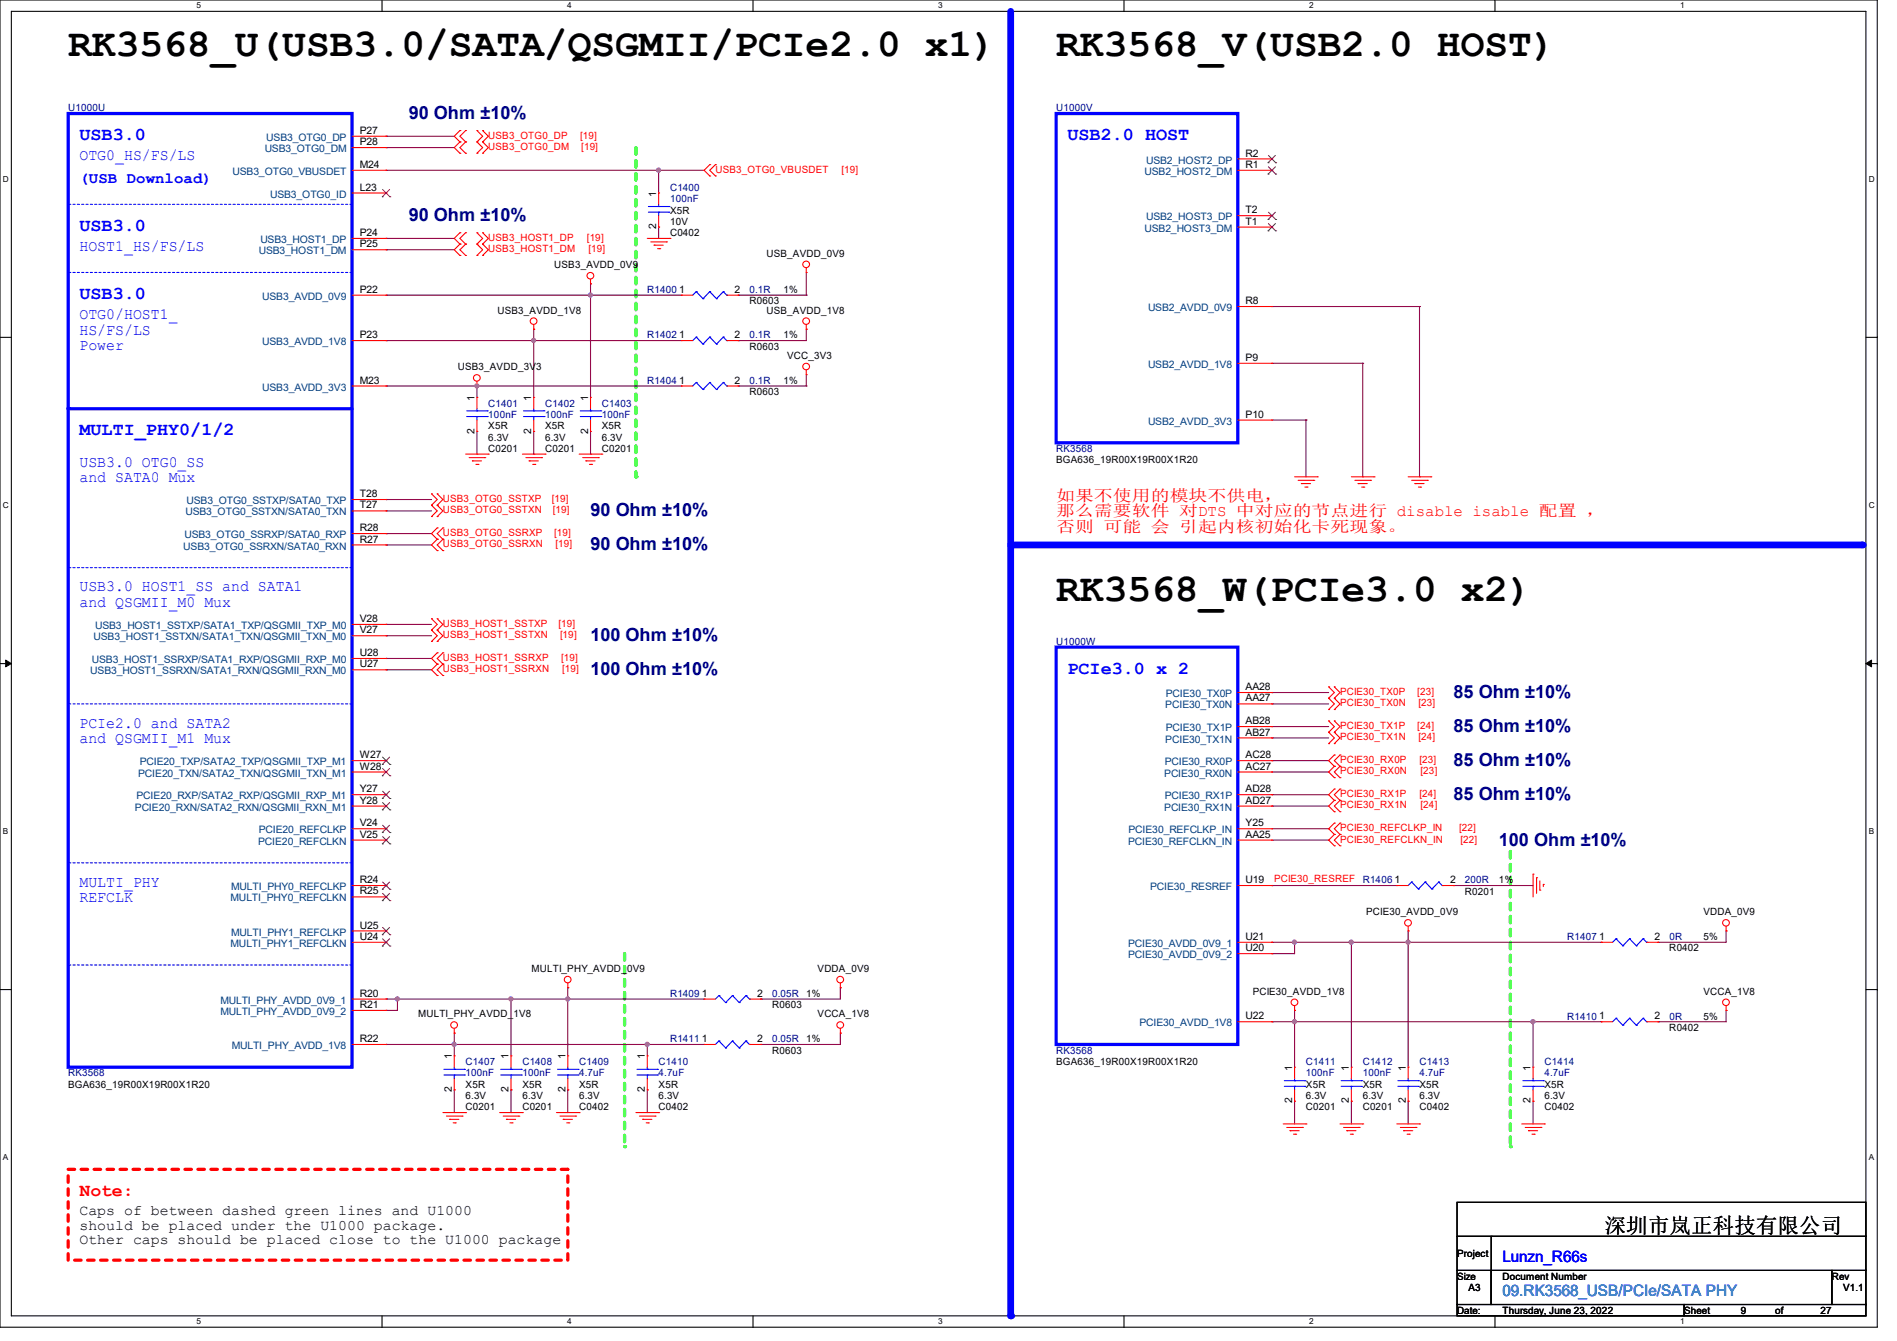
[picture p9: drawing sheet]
<svg xmlns="http://www.w3.org/2000/svg" width="297mm" height="210mm" viewBox="0 0 297 210" stroke-linecap="round" stroke-linejoin="round" font-family="sans-serif">
<path d="M0 0h293.9v207.9h-293.9zM1.8 1.8h290.3v204.3h-290.3z" fill="none" stroke="#000" stroke-width=".17"/>
<g fill="#fff">
<path d="M30.8 .2h.7v1.4h-.7z"/>
<path d="M30.8 206.2h.7v1.4h-.7z"/>
</g>
<path d="M59.8 0v1.8M59.8 206.1v1.8" fill="none" stroke="#000" stroke-width=".17"/>
<g fill="#fff">
<path d="M88.8 .2h.7v1.4h-.7z"/>
<path d="M88.8 206.2h.7v1.4h-.7z"/>
</g>
<path d="M117.9 0v1.8M117.9 206.1v1.8" fill="none" stroke="#000" stroke-width=".17"/>
<g fill="#fff">
<path d="M146.9 .2h.7v1.4h-.7z"/>
<path d="M146.9 206.2h.7v1.4h-.7z"/>
</g>
<path d="M176 0v1.8M176 206.1v1.8" fill="none" stroke="#000" stroke-width=".17"/>
<g fill="#fff">
<path d="M205 .2h.7v1.4h-.7z"/>
<path d="M205 206.2h.7v1.4h-.7z"/>
</g>
<path d="M234.1 0v1.8M234.1 206.1v1.8" fill="none" stroke="#000" stroke-width=".17"/>
<g fill="#fff">
<path d="M263.1 .2h.6v1.4h-.6z"/>
<path d="M263.1 206.2h.6v1.4h-.6z"/>
<path d="M.5 27.3h.9v1.4h-.9z"/>
<path d="M292.6 27.3h.9v1.4h-.9z"/>
<path d="M.5 78.4h.9v1.4h-.9z"/>
<path d="M292.6 78.4h.9v1.4h-.9z"/>
</g>
<path d="M0 52.8h1.8M292.1 52.8h1.8" fill="none" stroke="#000" stroke-width=".17"/>
<g fill="#fff">
<path d="M.5 129.5h.8v1.4h-.8z"/>
<path d="M292.6 129.5h.8v1.4h-.8z"/>
</g>
<path d="M0 103.9h1.8M292.1 103.9h1.8" fill="none" stroke="#000" stroke-width=".17"/>
<path d="M.9 103.4l.9 .5-.9 .5zM292.1 103.9l.9-.5v1z" fill="#000" stroke="#000" stroke-width=".16"/>
<g fill="#fff">
<path d="M.5 180.5h.8v1.4h-.8z"/>
<path d="M292.6 180.5h.8v1.4h-.8z"/>
</g>
<path d="M0 155h1.8M292.1 155h1.8" fill="none" stroke="#000" stroke-width=".17"/>
<path d="M158.2 85.3h133.4" fill="none" stroke="#00f" stroke-width="1.1"/>
<circle cx="291.6" cy="85.3" r=".53" fill="#00f"/>
<path d="M158.2 1.8v204.3" fill="none" stroke="#00f" stroke-width="1.1"/>
<circle cx="158.2" cy="206.1" r=".53" fill="#00f"/>
<path d="M99.6 23.1v51.6" fill="none" stroke="#0f0" stroke-width=".51" stroke-dasharray="1 1"/>
<circle cx="99.6" cy="74.7" r=".25" fill="#0f0" stroke-dasharray="1 1"/>
<path d="M97.8 149.4v30.2" fill="none" stroke="#0f0" stroke-width=".51" stroke-dasharray="1 1"/>
<circle cx="97.8" cy="179.6" r=".25" fill="#0f0" stroke-dasharray="1 1"/>
<path d="M236.5 133.3v46.3" fill="none" stroke="#0f0" stroke-width=".51" stroke-dasharray="1 1"/>
<circle cx="236.5" cy="179.6" r=".25" fill="#0f0" stroke-dasharray="1 1"/>
<path d="M10.7 183.1h78.2v14.3h-78.2z" fill="none" stroke="#f00" stroke-width=".51" stroke-dasharray="1 1"/>
<g fill="none" stroke="#800040" stroke-width=".17">
<path d="M60.5 21.3h.1M60.5 23.1h.1M60.5 26.7h.1M60.5 39.1h.1M60.5 37.3h.1M60.5 21.3h10.6M60.5 23.1h10.6M60.5 26.7h49.7M60.5 39.1h10.6M60.5 37.3h10.6M103.1 26.7h.1M103.1 35.6h.1"/>
<path d="M103.1 26.7v3.5M103.1 35.6v1.7M60.5 53.3h.1M60.5 46.2h.1M60.5 46.2h46.2M60.5 53.3h46.2M83.6 53.3h.1M83.6 51.6h.1M83.6 51.6v10.6M92.5 46.2h.1M92.5 44.4h.1M92.5 44.4v17.8"/>
<path d="M115.6 46.2h.1M115.6 53.3h.1M115.6 46.2h10.6M126.2 46.2h.1M126.2 51.6h.1M126.2 42.7v3.5M126.2 51.6v1.7h-10.6M126.2 58.7v1.8M199.1 56.9h14.3M199.1 48h23.1M213.4 56.9h.1M213.4 56.9v17.8"/>
<path d="M222.2 48h.1M222.2 48v26.7M60.5 60.5h.1M60.5 78.2h.1M60.5 60.5h46.2M60.5 78.2h7.1M74.7 60.5h.1M74.7 71.1h.1M74.7 60.5v1.7M74.7 67.6v3.5M83.6 71.1h.1M83.6 67.6v3.5"/>
<path d="M92.5 71.1h.1M92.5 67.6v3.5M115.6 60.5h.1M115.6 60.5h10.6M126.2 60.5h.1M199.1 65.8h5.4M204.5 65.8h.1M204.5 65.8v8.9M213.4 74.7h.1M222.2 74.7h.1M60.5 97.8h.1M60.5 99.6h.1"/>
<path d="M60.5 80h.1M60.5 83.6h.1M60.5 85.3h.1M60.5 97.8h7.1M60.5 99.6h7.1M60.5 80h7.1M60.5 83.6h7.1M60.5 85.3h7.1M60.5 103.1h.1M60.5 104.9h.1M60.5 103.1h7.1M60.5 104.9h7.1"/>
<path d="M199.1 108.5h.1M199.1 110.2h.1M199.1 113.8h.1M199.1 115.6h.1M199.1 119.1h.1M199.1 108.5h8.9M199.1 110.2h8.9M199.1 113.8h8.9M199.1 115.6h8.9M199.1 119.1h8.9M199.1 120.9h.1M199.1 124.5h.1"/>
<path d="M199.1 126.2h.1M199.1 138.7h.1M199.1 120.9h8.9M199.1 124.5h8.9M199.1 126.2h8.9M199.1 138.7h19.6M199.1 131.6h8.9M199.1 129.8h8.9M208 131.6h.1M208 129.8h.1M227.6 138.7h.1M227.6 138.7h12.4"/>
<path d="M60.5 156.5h.1M60.5 158.2h.1M60.5 156.5h49.7M62.2 156.5h.1M62.2 156.5v1.7h-1.7M80 156.5h.1M80 156.5v8.9M88.9 156.5h.1M88.9 154.7h.1M88.9 154.7v10.7M119.1 156.5h.1M131.6 154.7h.1"/>
<path d="M131.6 154.7v1.8h-12.5M199.1 149.4h.1M199.1 147.6h.1M199.1 147.6h51.6M202.7 147.6h.1M202.7 158.2h.1M202.7 147.6v1.8h-3.6M202.7 158.2v8.9M211.6 147.6h.1M211.6 147.6v19.5M220.5 147.6h.1M220.5 145.8h.1"/>
<path d="M220.5 145.8v21.3M250.7 147.6h.1M259.6 147.6h.1M270.3 158.2h.1M270.3 145.8h.1M270.3 145.8v1.8h-10.7M270.3 158.2v1.8h-10.7M60.5 163.6h.1M60.5 163.6h49.7M71.1 161.8h.1M71.1 163.6h.1M71.1 170.7h.1"/>
<path d="M71.1 161.8v3.6M71.1 170.7v3.5M80 170.7h.1M80 170.7v3.5M88.9 170.7h.1M88.9 170.7v3.5M101.3 163.6h.1M101.3 170.7h.1M101.3 163.6v1.8M101.3 170.7v3.5M119.1 163.6h.1M131.6 161.8h.1"/>
<path d="M131.6 161.8v1.8h-12.5M199.1 160h.1M199.1 160h51.6M202.7 160h.1M202.7 172.5h.1M202.7 172.5v3.5M211.6 172.5h.1M211.6 172.5v3.5M220.5 172.5h.1M220.5 172.5v3.5M240 160h.1M240 172.5h.1"/>
<path d="M240 160v7.1M240 172.5v3.5M250.7 160h.1M259.6 160h.1"/>
</g>
<g fill="#f0f" stroke="#f0f" stroke-width=".17">
<circle cx="71.1" cy="163.6" r=".32"/>
<circle cx="101.3" cy="163.6" r=".32"/>
<circle cx="92.4" cy="46.2" r=".32"/>
<circle cx="83.5" cy="53.3" r=".32"/>
<circle cx="202.7" cy="160" r=".32"/>
<circle cx="240" cy="160" r=".32"/>
<circle cx="80" cy="156.4" r=".32"/>
<circle cx="88.9" cy="156.4" r=".32"/>
<circle cx="211.6" cy="147.6" r=".32"/>
<circle cx="202.7" cy="147.6" r=".32"/>
<circle cx="220.5" cy="147.6" r=".32"/>
<circle cx="103.1" cy="26.6" r=".32"/>
<circle cx="62.2" cy="156.4" r=".32"/>
<circle cx="74.7" cy="60.4" r=".32"/>
</g>
<g fill="none" stroke="#f00" stroke-width=".17">
<path d="M72 20.4h.1M72 22.2h.1M72 24h.1M72 36.4h.1M72 38.2h.1M72 20.4l-.9 .9 .9 .9M72 22.2l-.9 .9 .9 .9M72 36.4l-.9 .9 .9 .9M72 38.2l-.9 .9 .9 .9M72.9 22.2h.1M72.9 20.4h.1M72.9 24h.1"/>
<path d="M72.9 38.2h.1M72.9 36.4h.1M72.9 20.4l-.9 .9 .9 .9M72.9 22.2l-.9 .9 .9 .9M72.9 36.4l-.9 .9 .9 .9M72.9 38.2l-.9 .9 .9 .9M74.7 22.2h.1M74.7 20.4h.1M74.7 24h.1M74.7 38.2h.1M74.7 36.4h.1M74.7 20.4l.9 .9-.9 .9"/>
<path d="M74.7 22.2l.9 .9-.9 .9M74.7 36.4l.9 .9-.9 .9M74.7 38.2l.9 .9-.9 .9M75.6 22.2h.1M75.6 20.4h.1M75.6 24h.1M75.6 38.2h.1M75.6 36.4h.1M75.6 20.4l.9 .9-.9 .9M75.6 22.2l.9 .9-.9 .9M75.6 36.4l.9 .9-.9 .9M75.6 38.2l.9 .9-.9 .9"/>
<path d="M101.3 37.3h3.6M101.9 37.9h2.5M102.4 38.4h.1M102.4 38.4h1.4M103 38.9h.3M103.3 38.9h.1M104.4 37.9h.1M104.9 37.3h.1M111.1 25.8h.1M111.1 27.6h.1M111.1 25.8l-.9 .9 .9 .9M112 27.6h.1"/>
<path d="M112 25.8h.1M112 25.8l-.9 .9 .9 .9M72 40h.1M72.9 40h.1M74.7 40h.1M74.7 59.7v.8M75.6 40h.1M83.6 51.6h.1M83.6 50.8v.8M92.5 44.4h.1M92.5 43.7v.7M126.2 58.7h.1"/>
<path d="M126.2 42.7h.1M126.2 51.6h.1M126.2 42v.7M126.2 50.8v.8M126.2 58v.7M67.6 79.1h.1M67.6 77.3h.1M67.6 77.3l.9 .9-.9 .9M67.6 79.1l.9 .9-.9 .9M68.5 79.1h.1M68.5 77.3h.1M68.5 77.3l.8 .9-.8 .9"/>
<path d="M68.5 79.1l.8 .9-.8 .9M72.9 71.1h3.6M73.4 71.7h2.5M74 72.2h.1M74 72.2h1.4M74.5 72.7h.3M74.7 60.5h.1M74.8 72.7h.1M75.9 71.7h.1M76.5 71.1h.1M81.8 71.1h3.5M82.3 71.7h2.5"/>
<path d="M82.8 72.2h.1M82.8 72.2h1.5M83.4 72.7h.3M83.7 72.7h.1M84.8 71.7h.1M85.3 71.1h.1M90.7 71.1h3.5M91.2 71.7h2.5M91.7 72.2h.1M91.7 72.2h1.5M92.3 72.7h.3M92.5 62.2h.1"/>
<path d="M92.5 67.6h.1M92.5 62.2v1.8M92.5 65.8v1.8M92.6 72.7h.1M93.7 71.7h.1M94.2 71.1h.1M202.7 74.7h3.5M203.2 75.2h2.5M203.8 75.7h.1M203.8 75.7h1.4M204.3 76.3h.3M204.6 76.3h.1"/>
<path d="M205.7 75.2h.1M206.2 74.7h.1M211.6 74.7h3.5M212.1 75.2h2.5M212.6 75.7h.1M212.6 75.7h1.5M213.2 76.3h.3M213.5 76.3h.1M214.6 75.2h.1M215.1 74.7h.1M220.5 74.7h3.5M221 75.2h2.5"/>
<path d="M221.5 75.7h.1M221.5 75.7h1.5M222.1 76.3h.3M222.4 76.3h.1M223.5 75.2h.1M224 74.7h.1M67.6 80.9h.1M67.6 98.7h.1M67.6 96.9h.1M67.6 96.9l.9 .9-.9 .9M67.6 98.7l.9 .9-.9 .9M68.5 80.9h.1"/>
<path d="M68.5 82.7h.1M68.5 84.5h.1M68.5 86.2h.1M68.5 98.7h.1M68.5 96.9h.1M68.5 82.7l-.9 .9 .9 .9M68.5 84.5l-.9 .8 .9 .9M68.5 96.9l.8 .9-.8 .9M68.5 98.7l.8 .9-.8 .9M69.3 84.5h.1M69.3 82.7h.1M69.3 86.2h.1"/>
<path d="M69.3 82.7l-.8 .9 .8 .9M69.3 84.5l-.8 .8 .8 .9M67.6 100.5h.1M68.5 100.5h.1M68.5 102.2h.1M68.5 104h.1M68.5 105.8h.1M68.5 102.2l-.9 .9 .9 .9M68.5 104l-.9 .9 .9 .9M69.3 104h.1M69.3 102.2h.1M69.3 105.8h.1"/>
<path d="M69.3 102.2l-.8 .9 .8 .9M69.3 104l-.8 .9 .8 .9M208 109.3h.1M208 107.6h.1M208 111.1h.1M208 114.7h.1M208 112.9h.1M208 116.5h.1M208 107.6l.9 .9-.9 .8M208 109.3l.9 .9-.9 .9M208 112.9l.9 .9-.9 .9M208 114.7l.9 .9-.9 .9"/>
<path d="M208.9 109.3h.1M208.9 107.6h.1M208.9 111.1h.1M208.9 114.7h.1M208.9 112.9h.1M208.9 116.5h.1M208.9 118.2h.1M208.9 107.6l.9 .9-.9 .8M208.9 109.3l.9 .9-.9 .9M208.9 112.9l.9 .9-.9 .9M208.9 114.7l.9 .9-.9 .9M208.9 118.2l-.9 .9 .9 .9"/>
<path d="M209.8 118.2h.1M209.8 118.2l-.9 .9 .9 .9M208.9 120h.1M208.9 121.8h.1M208.9 123.6h.1M208.9 125.3h.1M208.9 127.1h.1M208.9 128.9h.1M208.9 130.7h.1M208.9 132.5h.1M208.9 120l-.9 .9 .9 .9M208.9 123.6l-.9 .9 .9 .8"/>
<path d="M208.9 125.3l-.9 .9 .9 .9M208.9 128.9l-.9 .9 .9 .9M208.9 130.7l-.9 .9 .9 .9M209.8 120h.1M209.8 121.8h.1M209.8 125.3h.1M209.8 123.6h.1M209.8 127.1h.1M209.8 130.7h.1M209.8 128.9h.1M209.8 132.5h.1M209.8 120l-.9 .9 .9 .9"/>
<path d="M209.8 123.6l-.9 .9 .9 .8M209.8 125.3l-.9 .9 .9 .9M209.8 128.9l-.9 .9 .9 .9M209.8 130.7l-.9 .9 .9 .9M240 136.9h.1M240 136.9v3.6M240.6 137.5h.1M240.6 137.5v2.4M241.1 139.4h.1M241.1 138v1.4M241.6 138.5h.1M241.6 138.5v.4"/>
<path d="M88.9 154.7h.1M88.9 154v.7M131.6 154.7h.1M131.6 154v.7M202.7 158.2h.1M202.7 157.5v.7M220.5 145.8h.1M220.5 145.1v.7M270.3 158.2h.1M270.3 145.8h.1M270.3 145.1v.7M270.3 157.5v.7"/>
<path d="M69.3 174.2h3.6M69.9 174.8h2.4M70.4 175.3h.1M70.4 175.3h1.4M71 175.9h.3M71.1 161.8h.1M71.1 161.1v.7M71.3 175.9h.1M72.3 174.8h.1M72.9 174.2h.1M78.2 174.2h3.6M78.8 174.8h2.4"/>
<path d="M79.3 175.3h.1M79.3 175.3h1.4M79.8 175.9h.4M80.2 175.9h.1M81.2 174.8h.1M81.8 174.2h.1M87.1 174.2h3.6M87.7 174.8h2.4M88.2 175.3h.1M88.2 175.3h1.4M88.7 175.9h.4M88.9 165.4h.1"/>
<path d="M88.9 170.7h.1M88.9 165.4v1.7M88.9 168.9v1.8M89.1 175.9h.1M90.1 174.8h.1M90.7 174.2h.1M99.6 174.2h3.5M100.1 174.8h2.5M100.6 175.3h.1M100.6 175.3h1.5M101.2 175.9h.3M101.5 175.9h.1"/>
<path d="M102.6 174.8h.1M103.1 174.2h.1M131.6 161.8h.1M131.6 161.1v.7M200.9 176h3.6M201.5 176.6h2.4M202 177.1h.1M202 177.1h1.4M202.5 177.6h.4M202.9 177.6h.1M203.9 176.6h.1M204.5 176h.1"/>
<path d="M209.8 176h3.6M210.4 176.6h2.4M210.9 177.1h.1M210.9 177.1h1.4M211.4 177.6h.4M211.8 177.6h.1M212.8 176.6h.1M213.4 176h.1M218.7 176h3.5M219.2 176.6h2.5M219.8 177.1h.1M219.8 177.1h1.4"/>
<path d="M220.3 177.6h.3M220.6 177.6h.1M221.7 176.6h.1M222.2 176h.1M238.3 176h3.5M238.8 176.6h2.5M239.3 177.1h.1M239.3 177.1h1.4M239.9 177.6h.3M240 167.1h.1M240 172.5h.1M240 167.1v1.8"/>
<path d="M240 170.7v1.8M240.2 177.6h.1M241.3 176.6h.1M241.8 176h.1M250.7 160h.1M250.7 160h1.8M257.8 160h1.8M259.6 160h.1"/>
<circle cx="74.7" cy="59.2" r=".52"/>
<circle cx="83.6" cy="50.3" r=".52"/>
<circle cx="92.4" cy="43.2" r=".52"/>
<circle cx="126.2" cy="50.3" r=".52"/>
<circle cx="126.2" cy="57.4" r=".52"/>
<circle cx="126.2" cy="41.4" r=".52"/>
<circle cx="88.9" cy="153.4" r=".52"/>
<circle cx="131.6" cy="153.4" r=".52"/>
<circle cx="202.7" cy="157" r=".52"/>
<circle cx="220.5" cy="144.5" r=".52"/>
<circle cx="270.2" cy="157" r=".52"/>
<circle cx="270.2" cy="144.5" r=".52"/>
<circle cx="71.1" cy="160.5" r=".52"/>
<circle cx="131.6" cy="160.5" r=".52"/>
</g>
<path d="M228.1 188.3h64v5.3h-64zM228.1 193.6h64v5.4h-64zM228.1 199h5.4v5.3h-5.4zM233.5 199h53.3v5.3h-53.3zM233.5 193.6h.1M233.5 193.6v5.4M286.8 199h5.3v5.3h-5.3zM228.1 204.3h35.6v1.8h-35.6zM263.7 204.3h28.4v1.8h-28.4z" fill="none" stroke="#000" stroke-width=".17"/>
<g fill="none" stroke="#00f" stroke-width=".17">
<path d="M90.8 65.2h3.3M90.8 64.3h3.3M92.5 64.3h.1M92.5 65.2h.1M92.5 64v.3M92.5 65.2v.6M94.1 65.2h.1M94.1 64.3h.1M253 159.5h.1M253 159.5l-.5 .5M253 159.5l1.1 1.1M255.1 159.5h.1"/>
<path d="M255.1 159.5l-1 1.1M255.1 159.5l1.1 1.1M257.3 159.5h.1M257.3 159.5l-1.1 1.1M257.3 159.5l.5 .5M87.3 168.4h3.2M87.3 167.5h3.2M88.9 167.5h.1M88.9 168.4h.1M88.9 167.1v.4M88.9 168.4v.5M90.5 168.4h.1"/>
<path d="M90.5 167.5h.1M238.4 170.1h3.2M238.4 169.2h3.2M240 169.2h.1M240 170.1h.1M240 168.9v.3M240 170.1v.6M241.6 170.1h.1M241.6 169.2h.1M254.1 160.6h.1M256.2 160.6h.1M257.8 160h.1"/>
</g>
<path d="M10.7 17.8h44.4v149.3h-44.4zM10.7 64h44.4" fill="none" stroke="#00f" stroke-width=".51"/>
<path d="M10.7 42.7h.1M55.1 42.7h-44.4" fill="none" stroke="#00f" stroke-width=".17" stroke-dasharray=".3 .3"/>
<circle cx="10.7" cy="64" r=".25" fill="#00f"/>
<path d="M10.7 32h.1M55.1 32h-44.4M10.7 88.9h.1M55.1 88.9h-44.4M10.7 110.2h.1M55.1 110.2h-44.4M10.7 135.1h.1M55.1 135.1h-44.4M10.7 151.1h.1M55.1 151.1h-44.4" fill="none" stroke="#00f" stroke-width=".17" stroke-dasharray=".3 .3"/>
<g fill="none" stroke="#f00" stroke-width=".17">
<path d="M55.1 21.3h5.4M55.1 23.1h5.4M55.1 26.7h5.4M55.1 30.2h5.4M55.1 37.3h5.4M55.1 39.1h5.4M60.5 21.3h.1M60.5 23.1h.1M60.5 26.7h.1M60.5 30.2h.1M60.5 37.3h.1M60.5 39.1h.1"/>
<path d="M103.1 30.2h.1M103.1 35.6h.1M103.1 30.2v1.8M103.1 33.8v1.8M193.8 26.7h5.3M193.8 24.9h5.3M193.8 33.8h5.3M193.8 35.6h5.3M199.1 24.9h.1M199.1 26.7h.1M199.1 33.8h.1M199.1 35.6h.1"/>
<path d="M55.1 46.2h5.4M55.1 53.3h5.4M60.5 46.2h.1M60.5 53.3h.1M106.7 53.3h.1M106.7 46.2h.1M106.7 46.2h1.8M106.7 53.3h1.8M113.8 46.2h1.8M113.8 53.3h1.8M115.6 53.3h.1M115.6 46.2h.1"/>
<path d="M193.8 48h5.3M193.8 56.9h5.3M199.1 48h.1M199.1 56.9h.1M55.1 60.5h5.4M55.1 78.2h5.4M60.5 60.5h.1M60.5 78.2h.1M74.7 62.2h.1M74.7 67.6h.1M74.7 62.2v1.8M74.7 65.8v1.8"/>
<path d="M83.6 62.2h.1M83.6 67.6h.1M83.6 62.2v1.8M83.6 65.8v1.8M106.7 60.5h.1M106.7 60.5h1.8M113.8 60.5h1.8M115.6 60.5h.1M193.8 65.8h5.3M199.1 65.8h.1M55.1 80h5.4M55.1 83.6h5.4"/>
<path d="M55.1 85.3h5.4M55.1 97.8h5.4M55.1 99.6h5.4M60.5 80h.1M60.5 83.6h.1M60.5 85.3h.1M60.5 97.8h.1M60.5 99.6h.1M55.1 103.1h5.4M55.1 104.9h5.4M55.1 119.1h5.4M60.5 103.1h.1"/>
<path d="M60.5 104.9h.1M60.5 119.1h.1M193.8 119.1h5.3M193.8 108.5h5.3M193.8 110.2h5.3M193.8 113.8h5.3M193.8 115.6h5.3M199.1 108.5h.1M199.1 110.2h.1M199.1 113.8h.1M199.1 115.6h.1M199.1 119.1h.1"/>
<path d="M55.1 138.7h5.4M55.1 120.9h5.4M55.1 124.5h5.4M55.1 126.2h5.4M55.1 129.8h5.4M55.1 131.6h5.4M60.5 138.7h.1M60.5 120.9h.1M60.5 124.5h.1M60.5 126.2h.1M60.5 129.8h.1M60.5 131.6h.1"/>
<path d="M193.8 138.7h5.3M193.8 120.9h5.3M193.8 124.5h5.3M193.8 126.2h5.3M193.8 129.8h5.3M193.8 131.6h5.3M199.1 120.9h.1M199.1 124.5h.1M199.1 126.2h.1M199.1 129.8h.1M199.1 131.6h.1M199.1 138.7h.1"/>
<path d="M218.7 138.7h.1M218.7 138.7h1.8M225.8 138.7h1.8M227.6 138.7h.1M55.1 140.5h5.4M55.1 145.8h5.4M55.1 147.6h5.4M55.1 158.2h5.4M55.1 156.5h5.4M60.5 140.5h.1M60.5 145.8h.1M60.5 147.6h.1"/>
<path d="M60.5 158.2h.1M60.5 156.5h.1M110.2 156.5h.1M110.2 156.5h1.8M117.3 156.5h1.8M119.1 156.5h.1M193.8 147.6h5.3M193.8 149.4h5.3M199.1 147.6h.1M199.1 149.4h.1M250.7 147.6h.1M250.7 147.6h1.8"/>
<path d="M257.8 147.6h1.8M259.6 147.6h.1M55.1 163.6h5.4M60.5 163.6h.1M71.1 165.4h.1M71.1 170.7h.1M71.1 165.4v1.7M71.1 168.9v1.8M80 165.4h.1M80 170.7h.1M80 165.4v1.7M80 168.9v1.8"/>
<path d="M101.3 165.4h.1M101.3 170.7h.1M101.3 165.4v1.7M101.3 168.9v1.8M110.2 163.6h.1M110.2 163.6h1.8M117.3 163.6h1.8M119.1 163.6h.1M193.8 160h5.3M199.1 160h.1M202.7 167.1h.1M202.7 172.5h.1"/>
<path d="M202.7 167.1v1.8M202.7 170.7v1.8M211.6 167.1h.1M211.6 172.5h.1M211.6 167.1v1.8M211.6 170.7v1.8M220.5 167.1h.1M220.5 172.5h.1M220.5 167.1v1.8M220.5 170.7v1.8"/>
</g>
<g fill="none" stroke="#804000" stroke-width=".16">
<path d="M59.9 30.8h.1M59.9 29.7l1.1 1.1M61 29.7l-1.1 1.1M61 30.8h.1M198.5 25.5h.1M198.5 27.3h.1M198.5 34.4h.1M198.5 36.2h.1M198.6 24.3l1.1 1.2M198.6 26.1l1.1 1.2M198.6 33.2l1.1 1.2M198.6 35l1.1 1.2"/>
<path d="M199.7 24.3l-1.2 1.2M199.7 26.1l-1.2 1.2M199.7 33.2l-1.2 1.2M199.7 35l-1.2 1.2M199.7 25.5h.1M199.7 27.3h.1M199.7 34.4h.1M199.7 36.2h.1M59.9 119.7h.1M59.9 118.6l1.1 1.1M61 118.6l-1.1 1.1M61 119.7h.1"/>
<path d="M59.9 139.3h.1M59.9 121.5h.1M59.9 125.1h.1M59.9 126.8h.1M59.9 130.4h.1M59.9 132.2h.1M59.9 138.1l1.1 1.2M59.9 139.9l1.1 1.2M59.9 120.4l1.1 1.1M59.9 123.9l1.1 1.2M59.9 125.7l1.1 1.1M59.9 129.2l1.1 1.2"/>
<path d="M59.9 131l1.1 1.2M61 138.1l-1.1 1.2M61 139.9l-1.1 1.2M61 120.4l-1.1 1.1M61 123.9l-1.1 1.2M61 125.7l-1.1 1.1M61 129.2l-1.1 1.2M61 131l-1.1 1.2M61 139.3h.1M61 121.5h.1M61 125.1h.1M61 126.8h.1"/>
<path d="M61 130.4h.1M61 132.2h.1M59.9 141.1h.1M59.9 146.4h.1M59.9 148.2h.1M59.9 145.2l1.1 1.2M59.9 147l1.1 1.2M61 145.2l-1.1 1.2M61 147l-1.1 1.2M61 141.1h.1M61 146.4h.1M61 148.2h.1"/>
</g>
<path d="M165.4 17.8h28.4v51.5h-28.4zM165.4 101.3h28.4v62.3h-28.4z" fill="none" stroke="#00f" stroke-width=".51"/>
<g fill="none" stroke="#00f" stroke-width=".17">
<path d="M101.5 33.2h3.2M101.5 32.3h3.2M103.1 32.3h.1M103.1 33.2h.1M103.1 32v.3M103.1 33.2v.6M104.7 33.2h.1M104.7 32.3h.1M109 52.8h.1M109 45.7h.1M109 59.9h.1M109 52.8l-.5 .5"/>
<path d="M109 52.8l1.1 1.1M109 45.7l-.5 .5M109 45.7l1.1 1.1M109 59.9l-.5 .6M109 59.9l1.1 1.1M110.1 53.9h.1M110.1 46.8h.1M111.1 52.8h.1M111.1 45.7h.1M111.1 59.9h.1M111.1 52.8l-1 1.1M111.1 52.8l1.1 1.1"/>
<path d="M111.1 45.7l-1 1.1M111.1 45.7l1.1 1.1M111.1 59.9l-1 1.1M111.1 59.9l1.1 1.1M112.2 53.9h.1M112.2 46.8h.1M113.2 52.8h.1M113.2 45.7h.1M113.2 59.9h.1M113.2 52.8l-1 1.1M113.2 52.8l.6 .5M113.2 45.7l-1 1.1"/>
<path d="M113.2 45.7l.6 .5M113.2 59.9l-1 1.1M113.2 59.9l.6 .6M113.8 53.3h.1M113.8 46.2h.1M73.1 65.2h3.2M73.1 64.3h3.2M74.7 64.3h.1M74.7 65.2h.1M74.7 64v.3M74.7 65.2v.6M76.3 65.2h.1"/>
<path d="M76.3 64.3h.1M82 65.2h3.2M82 64.3h3.2M83.6 64.3h.1M83.6 65.2h.1M83.6 64v.3M83.6 65.2v.6M85.2 65.2h.1M85.2 64.3h.1M110.1 61h.1M112.2 61h.1M113.8 60.5h.1"/>
<path d="M221 138.1h.1M221 138.1l-.5 .6M221 138.1l1.1 1.1M222.1 139.2h.1M223.1 138.1h.1M223.1 138.1l-1 1.1M223.1 138.1l1.1 1.1M224.2 139.2h.1M225.3 138.1h.1M225.3 138.1l-1.1 1.1M225.3 138.1l.5 .6M225.8 138.7h.1"/>
<path d="M112.6 155.9h.1M112.6 155.9l-.6 .6M112.6 155.9l1 1.1M113.6 157h.1M114.7 155.9h.1M114.7 155.9l-1.1 1.1M114.7 155.9l1 1.1M115.7 157h.1M116.8 155.9h.1M116.8 155.9l-1.1 1.1M116.8 155.9l.5 .6M117.3 156.5h.1"/>
<path d="M253 147h.1M253 147l-.5 .6M253 147l1.1 1.1M254.1 148.1h.1M255.1 147h.1M255.1 147l-1 1.1M255.1 147l1.1 1.1M256.2 148.1h.1M257.3 147h.1M257.3 147l-1.1 1.1M257.3 147l.5 .6M257.8 147.6h.1"/>
<path d="M69.5 168.4h3.2M69.5 167.5h3.2M71.1 167.5h.1M71.1 168.4h.1M71.1 167.1v.4M71.1 168.4v.5M72.7 168.4h.1M72.7 167.5h.1M78.4 168.4h3.2M78.4 167.5h3.2M80 167.5h.1M80 168.4h.1"/>
<path d="M80 167.1v.4M80 168.4v.5M81.6 168.4h.1M81.6 167.5h.1M99.7 168.4h3.3M99.7 167.5h3.3M101.3 167.5h.1M101.3 168.4h.1M101.3 167.1v.4M101.3 168.4v.5M103 168.4h.1M103 167.5h.1"/>
<path d="M112.6 163h.1M112.6 163l-.6 .6M112.6 163l1 1.1M113.6 164.1h.1M114.7 163h.1M114.7 163l-1.1 1.1M114.7 163l1 1.1M115.7 164.1h.1M116.8 163h.1M116.8 163l-1.1 1.1M116.8 163l.5 .6M117.3 163.6h.1"/>
<path d="M201.1 170.1h3.2M201.1 169.2h3.2M202.7 169.2h.1M202.7 170.1h.1M202.7 168.9v.3M202.7 170.1v.6M204.3 170.1h.1M204.3 169.2h.1M210 170.1h3.2M210 169.2h3.2M211.6 169.2h.1M211.6 170.1h.1"/>
<path d="M211.6 168.9v.3M211.6 170.1v.6M213.2 170.1h.1M213.2 169.2h.1M218.9 170.1h3.2M218.9 169.2h3.2M220.5 169.2h.1M220.5 170.1h.1M220.5 168.9v.3M220.5 170.1v.6M222.1 170.1h.1M222.1 169.2h.1"/>
</g>
<g fill="#f0f" stroke="#f0f" stroke-width=".17">
<circle cx="71.1" cy="163.6" r=".32"/>
<circle cx="101.3" cy="163.6" r=".32"/>
<circle cx="92.4" cy="46.2" r=".32"/>
<circle cx="83.5" cy="53.3" r=".32"/>
<circle cx="202.7" cy="160" r=".32"/>
<circle cx="240" cy="160" r=".32"/>
<circle cx="80" cy="156.4" r=".32"/>
<circle cx="88.9" cy="156.4" r=".32"/>
<circle cx="211.6" cy="147.6" r=".32"/>
<circle cx="202.7" cy="147.6" r=".32"/>
<circle cx="220.5" cy="147.6" r=".32"/>
<circle cx="103.1" cy="26.6" r=".32"/>
<circle cx="62.2" cy="156.4" r=".32"/>
<circle cx="74.7" cy="60.4" r=".32"/>
</g>
<g font-size="6.2">
<text x="10.7" y="8.8">RK3568_U(USB3.0/SATA/QSGMII/PCIe2.0 x1)</text>
<text x="165.4" y="8.8">RK3568_V(USB2.0 HOST)</text>
<text x="165.4" y="94.1">RK3568_W(PCIe3.0 x2)</text>
</g>
<text font-size="3.3" x="251.2" y="193.1">深圳市岚正科技有限公司</text>
<g font-size="2.8" fill="#00f">
<text x="12.4" y="21.9">USB3.0</text>
<text x="167.1" y="21.9">USB2.0 HOST</text>
<text x="12.4" y="36.2">USB3.0</text>
<text x="12.4" y="46.8">USB3.0</text>
<text x="12.4" y="68.2">MULTI_PHY0/1/2</text>
<text x="167.1" y="105.5">PCIe3.0 x 2</text>
</g>
<g font-size="2.8" fill="#000080">
<text x="64" y="18.6">90 Ohm ±10%</text>
<text x="64" y="34.6">90 Ohm ±10%</text>
<text x="92.5" y="80.9">90 Ohm ±10%</text>
<text x="92.5" y="86.2">90 Ohm ±10%</text>
<text x="92.5" y="100.4">100 Ohm ±10%</text>
<text x="92.5" y="105.7">100 Ohm ±10%</text>
<text x="227.6" y="109.3">85 Ohm ±10%</text>
<text x="227.6" y="120">85 Ohm ±10%</text>
<text x="227.6" y="114.6">85 Ohm ±10%</text>
<text x="227.6" y="125.3">85 Ohm ±10%</text>
<text x="234.7" y="132.4">100 Ohm ±10%</text>
</g>
<text font-size="2.8" fill="#f00" x="12.4" y="187.3">Note:</text>
<g font-size="2.5" fill="#00f">
<text x="12.4" y="25.1">OTG0_HS/FS/LS</text>
<text x="12.4" y="28.7">(USB Download)</text>
<text x="12.4" y="39.3">HOST1_HS/FS/LS</text>
<text x="12.4" y="50">OTG0/HOST1_</text>
<text x="12.4" y="52.4">HS/FS/LS</text>
<text x="12.4" y="54.9">Power</text>
<text x="12.4" y="73.1">USB3.0 OTG0_SS</text>
<text x="12.4" y="75.5">and SATA0 Mux</text>
<text x="12.4" y="92.6">USB3.0 HOST1_SS and SATA1</text>
<text x="12.4" y="95.1">and QSGMII_M0 Mux</text>
<text x="12.4" y="114">PCIe2.0 and SATA2</text>
<text x="12.4" y="116.4">and QSGMII_M1 Mux</text>
<text x="12.4" y="138.9">MULTI_PHY</text>
<text x="12.4" y="141.3">REFCLK</text>
<text x="235.2" y="197.7">Lunzn_R66s</text>
</g>
<g font-size="2.5" fill="#f00">
<text x="165.4" y="78.4">如果不使用的模块不供电，</text>
<text x="165.4" y="80.9">那么需要软件 对DTS 中对应的节点进行 disable isable 配置 ，</text>
<text x="165.4" y="83.3">否则 可能 会 引起内核初始化卡死现象。</text>
</g>
<text font-size="2.5" fill="#0080ff" x="235.2" y="203">09.RK3568_USB/PCIe/SATA PHY</text>
<g font-size="2.3">
<text x="12.4" y="190.3">Caps of between dashed green lines and U1000</text>
<text x="12.4" y="192.6">should be placed under the U1000 package.</text>
<text x="12.4" y="194.9">Other caps should be placed close to the U1000 package</text>
</g>
<g font-size="1.6" fill="#000080">
<text x="10.7" y="17.4">U1000U</text>
<text x="165.4" y="17.4">U1000V</text>
<text x="104.9" y="29.9">C1400</text>
<text x="104.9" y="31.7">100nF</text>
<text x="101.3" y="45.9">R1400</text>
<text x="117.4" y="45.9">0.1R</text>
<text x="101.3" y="53">R1402</text>
<text x="117.4" y="53">0.1R</text>
<text x="76.5" y="63.7">C1401</text>
<text x="76.5" y="65.4">100nF</text>
<text x="85.3" y="63.7">C1402</text>
<text x="85.3" y="65.4">100nF</text>
<text x="94.2" y="63.7">C1403</text>
<text x="94.2" y="65.4">100nF</text>
<text x="101.3" y="60.1">R1404</text>
<text x="117.4" y="60.1">0.1R</text>
<text x="165.4" y="70.8">RK3568</text>
<text x="165.4" y="101">U1000W</text>
<text x="213.4" y="138.3">R1406</text>
<text x="229.4" y="138.3">200R</text>
<text x="245.4" y="147.2">R1407</text>
<text x="261.4" y="147.2">0R</text>
<text x="104.9" y="156.1">R1409</text>
<text x="120.9" y="156.1">0.05R</text>
<text x="245.4" y="159.7">R1410</text>
<text x="261.4" y="159.7">0R</text>
<text x="72.9" y="166.8">C1407</text>
<text x="81.8" y="166.8">C1408</text>
<text x="90.7" y="166.8">C1409</text>
<text x="103.1" y="166.8">C1410</text>
<text x="104.9" y="163.2">R1411</text>
<text x="120.9" y="163.2">0.05R</text>
<text x="165.4" y="165">RK3568</text>
<text x="204.5" y="166.8">C1411</text>
<text x="213.4" y="166.8">C1412</text>
<text x="222.2" y="166.8">C1413</text>
<text x="241.8" y="166.8">C1414</text>
<text x="10.7" y="168.6">RK3568</text>
<text x="72.9" y="168.6">100nF</text>
<text x="81.8" y="168.6">100nF</text>
<text x="90.7" y="168.6">4.7uF</text>
<text x="103.1" y="168.6">4.7uF</text>
<text x="204.5" y="168.6">100nF</text>
<text x="213.4" y="168.6">100nF</text>
<text x="222.2" y="168.6">4.7uF</text>
<text x="241.8" y="168.6">4.7uF</text>
</g>
<g font-size="1.6" fill="#004080">
<text x="41.4" y="23.8">USB3_OTG0_DM</text>
<text x="41.7" y="22.1">USB3_OTG0_DP</text>
<text x="36.4" y="27.4">USB3_OTG0_VBUSDET</text>
<text x="179.2" y="27.4">USB2_HOST2_DM</text>
<text x="179.4" y="25.6">USB2_HOST2_DP</text>
<text x="42.3" y="30.9">USB3_OTG0_ID</text>
<text x="179.4" y="34.5">USB2_HOST3_DP</text>
<text x="40.5" y="39.8">USB3_HOST1_DM</text>
<text x="40.8" y="38.1">USB3_HOST1_DP</text>
<text x="179.2" y="36.3">USB2_HOST3_DM</text>
<text x="41.1" y="46.9">USB3_AVDD_0V9</text>
<text x="179.7" y="48.7">USB2_AVDD_0V9</text>
<text x="41.1" y="54.1">USB3_AVDD_1V8</text>
<text x="179.7" y="57.6">USB2_AVDD_1V8</text>
<text x="41.1" y="61.2">USB3_AVDD_3V3</text>
<text x="179.7" y="66.5">USB2_AVDD_3V3</text>
<text x="29" y="80.7">USB3_OTG0_SSTXN/SATA0_TXN</text>
<text x="29.2" y="79">USB3_OTG0_SSTXP/SATA0_TXP</text>
<text x="28.7" y="86.1">USB3_OTG0_SSRXN/SATA0_RXN</text>
<text x="28.9" y="84.3">USB3_OTG0_SSRXP/SATA0_RXP</text>
<text x="14.6" y="100.3">USB3_HOST1_SSTXN/SATA1_TXN/QSGMII_TXN_M0</text>
<text x="14.9" y="98.5">USB3_HOST1_SSTXP/SATA1_TXP/QSGMII_TXP_M0</text>
<text x="14.1" y="105.6">USB3_HOST1_SSRXN/SATA1_RXN/QSGMII_RXN_M0</text>
<text x="14.4" y="103.8">USB3_HOST1_SSRXP/SATA1_RXP/QSGMII_RXP_M0</text>
<text x="182.5" y="111">PCIE30_TX0N</text>
<text x="182.5" y="109.2">PCIE30_TX0P</text>
<text x="21.9" y="119.8">PCIE20_TXP/SATA2_TXP/QSGMII_TXP_M1</text>
<text x="182.4" y="119.8">PCIE30_RX0P</text>
<text x="182.5" y="116.3">PCIE30_TX1N</text>
<text x="182.5" y="114.5">PCIE30_TX1P</text>
<text x="21.4" y="125.2">PCIE20_RXP/SATA2_RXP/QSGMII_RXP_M1</text>
<text x="21.6" y="121.6">PCIE20_TXN/SATA2_TXN/QSGMII_TXN_M1</text>
<text x="182.3" y="121.6">PCIE30_RX0N</text>
<text x="182.4" y="125.2">PCIE30_RX1P</text>
<text x="21.1" y="127">PCIE20_RXN/SATA2_RXN/QSGMII_RXN_M1</text>
<text x="40.5" y="130.5">PCIE20_REFCLKP</text>
<text x="176.7" y="130.5">PCIE30_REFCLKP_IN</text>
<text x="182.3" y="127">PCIE30_RX1N</text>
<text x="40.4" y="132.3">PCIE20_REFCLKN</text>
<text x="176.6" y="132.3">PCIE30_REFCLKN_IN</text>
<text x="36.1" y="141.2">MULTI_PHY0_REFCLKN</text>
<text x="36.2" y="139.4">MULTI_PHY0_REFCLKP</text>
<text x="180.1" y="139.4">PCIE30_RESREF</text>
<text x="36.1" y="148.3">MULTI_PHY1_REFCLKN</text>
<text x="36.2" y="146.5">MULTI_PHY1_REFCLKP</text>
<text x="176.6" y="148.3">PCIE30_AVDD_0V9_1</text>
<text x="176.6" y="150.1">PCIE30_AVDD_0V9_2</text>
<text x="34.5" y="159">MULTI_PHY_AVDD_0V9_2</text>
<text x="34.5" y="157.2">MULTI_PHY_AVDD_0V9_1</text>
<text x="178.4" y="160.7">PCIE30_AVDD_1V8</text>
<text x="36.3" y="164.3">MULTI_PHY_AVDD_1V8</text>
</g>
<g font-size="1.6">
<text x="56.3" y="21">P27</text>
<text x="56.3" y="22.7">P28</text>
<text x="56.3" y="26.3">M24</text>
<text x="56.3" y="29.8">L23</text>
<text x="195" y="24.5">R2</text>
<text x="195" y="26.3">R1</text>
<text x="102.7" y="35.9" transform="rotate(-90 102.7 35.9)">2</text>
<text x="102.7" y="30.8" transform="rotate(-90 102.7 30.8)">1</text>
<text x="104.9" y="33.4">X5R</text>
<text x="104.9" y="35.2">10V</text>
<text x="195" y="33.4">T2</text>
<text x="195" y="35.2">T1</text>
<text x="56.3" y="37">P24</text>
<text x="56.3" y="38.7">P25</text>
<text x="86.8" y="42">USB3_AVDD_0V9</text>
<text x="104.9" y="37">C0402</text>
<text x="120" y="40.2">USB_AVDD_0V9</text>
<text x="56.3" y="45.8">P22</text>
<text x="106.3" y="45.8">1</text>
<text x="115" y="45.8">2</text>
<text x="117.3" y="47.7">R0603</text>
<text x="122.7" y="45.9">1%</text>
<text x="195" y="47.6">R8</text>
<text x="56.3" y="53">P23</text>
<text x="77.9" y="49.1">USB3_AVDD_1V8</text>
<text x="106.3" y="53">1</text>
<text x="115" y="53">2</text>
<text x="120" y="49.1">USB_AVDD_1V8</text>
<text x="122.7" y="53">1%</text>
<text x="71.7" y="58">USB3_AVDD_3V3</text>
<text x="117.3" y="54.8">R0603</text>
<text x="123.2" y="56.2">VCC_3V3</text>
<text x="195" y="56.5">P9</text>
<text x="56.3" y="60.1">M23</text>
<text x="74.3" y="62.8" transform="rotate(-90 74.3 62.8)">1</text>
<text x="83.2" y="62.8" transform="rotate(-90 83.2 62.8)">1</text>
<text x="92.1" y="62.8" transform="rotate(-90 92.1 62.8)">1</text>
<text x="106.3" y="60.1">1</text>
<text x="115" y="60.1">2</text>
<text x="117.3" y="61.9">R0603</text>
<text x="122.7" y="60.1">1%</text>
<text x="195" y="65.4">P10</text>
<text x="74.3" y="67.9" transform="rotate(-90 74.3 67.9)">2</text>
<text x="76.5" y="70.8">C0201</text>
<text x="76.5" y="67.2">X5R</text>
<text x="76.5" y="69">6.3V</text>
<text x="83.2" y="67.9" transform="rotate(-90 83.2 67.9)">2</text>
<text x="85.3" y="70.8">C0201</text>
<text x="85.3" y="67.2">X5R</text>
<text x="85.3" y="69">6.3V</text>
<text x="92.1" y="67.9" transform="rotate(-90 92.1 67.9)">2</text>
<text x="94.2" y="70.8">C0201</text>
<text x="94.2" y="67.2">X5R</text>
<text x="94.2" y="69">6.3V</text>
<text x="56.3" y="77.9">T28</text>
<text x="165.4" y="72.6">BGA636_19R00X19R00X1R20</text>
<text x="56.3" y="79.6">T27</text>
<text x="56.3" y="83.2">R28</text>
<text x="56.3" y="85">R27</text>
<text x="56.3" y="97.4">V28</text>
<text x="56.3" y="99.2">V27</text>
<text x="56.3" y="102.7">U28</text>
<text x="56.3" y="104.5">U27</text>
<text x="195" y="108.1">AA28</text>
<text x="195" y="109.9">AA27</text>
<text x="195" y="113.4">AB28</text>
<text x="56.3" y="118.7">W27</text>
<text x="195" y="115.2">AB27</text>
<text x="195" y="118.7">AC28</text>
<text x="56.3" y="120.5">W28</text>
<text x="56.3" y="124.1">Y27</text>
<text x="56.3" y="125.9">Y28</text>
<text x="195" y="120.5">AC27</text>
<text x="195" y="124.1">AD28</text>
<text x="195" y="125.9">AD27</text>
<text x="56.3" y="129.4">V24</text>
<text x="56.3" y="131.2">V25</text>
<text x="195" y="129.4">Y25</text>
<text x="195" y="131.2">AA25</text>
<text x="56.3" y="138.3">R24</text>
<text x="56.3" y="140.1">R25</text>
<text x="195" y="138.3">U19</text>
<text x="213.9" y="143.3">PCIE30_AVDD_0V9</text>
<text x="218.4" y="138.3">1</text>
<text x="227" y="138.3">2</text>
<text x="229.4" y="140.1">R0201</text>
<text x="234.7" y="138.3">1%</text>
<text x="266.7" y="143.3">VDDA_0V9</text>
<text x="56.3" y="145.4">U25</text>
<text x="56.3" y="147.2">U24</text>
<text x="195" y="147.2">U21</text>
<text x="195" y="149">U20</text>
<text x="250.4" y="147.2">1</text>
<text x="259" y="147.2">2</text>
<text x="261.4" y="149">R0402</text>
<text x="266.7" y="147.2">5%</text>
<text x="83.2" y="152.2">MULTI_PHY_AVDD_0V9</text>
<text x="128" y="152.2">VDDA_0V9</text>
<text x="196.1" y="155.8">PCIE30_AVDD_1V8</text>
<text x="266.7" y="155.8">VCCA_1V8</text>
<text x="56.3" y="157.9">R21</text>
<text x="56.3" y="156.1">R20</text>
<text x="65.4" y="159.3">MULTI_PHY_AVDD_1V8</text>
<text x="109.9" y="156.1">1</text>
<text x="118.6" y="156.1">2</text>
<text x="120.9" y="157.9">R0603</text>
<text x="126.2" y="156.1">1%</text>
<text x="128" y="159.3">VCCA_1V8</text>
<text x="195" y="159.6">U22</text>
<text x="250.4" y="159.6">1</text>
<text x="259" y="159.6">2</text>
<text x="261.4" y="161.5">R0402</text>
<text x="266.7" y="159.7">5%</text>
<text x="56.3" y="163.2">R22</text>
<text x="70.7" y="165.9" transform="rotate(-90 70.7 165.9)">1</text>
<text x="79.6" y="165.9" transform="rotate(-90 79.6 165.9)">1</text>
<text x="88.5" y="165.9" transform="rotate(-90 88.5 165.9)">1</text>
<text x="101" y="165.9" transform="rotate(-90 101 165.9)">1</text>
<text x="109.9" y="163.2">1</text>
<text x="118.6" y="163.2">2</text>
<text x="120.9" y="165">R0603</text>
<text x="126.2" y="163.2">1%</text>
<text x="165.4" y="166.8">BGA636_19R00X19R00X1R20</text>
<text x="202.3" y="167.7" transform="rotate(-90 202.3 167.7)">1</text>
<text x="211.2" y="167.7" transform="rotate(-90 211.2 167.7)">1</text>
<text x="220.1" y="167.7" transform="rotate(-90 220.1 167.7)">1</text>
<text x="239.7" y="167.7" transform="rotate(-90 239.7 167.7)">1</text>
<text x="10.7" y="170.3">BGA636_19R00X19R00X1R20</text>
<text x="70.7" y="171" transform="rotate(-90 70.7 171)">2</text>
<text x="72.9" y="173.9">C0201</text>
<text x="72.9" y="170.3">X5R</text>
<text x="72.9" y="172.1">6.3V</text>
<text x="79.6" y="171" transform="rotate(-90 79.6 171)">2</text>
<text x="81.8" y="173.9">C0201</text>
<text x="81.8" y="170.3">X5R</text>
<text x="81.8" y="172.1">6.3V</text>
<text x="88.5" y="171" transform="rotate(-90 88.5 171)">2</text>
<text x="90.7" y="173.9">C0402</text>
<text x="90.7" y="170.3">X5R</text>
<text x="90.7" y="172.1">6.3V</text>
<text x="101" y="171" transform="rotate(-90 101 171)">2</text>
<text x="103.1" y="173.9">C0402</text>
<text x="103.1" y="170.3">X5R</text>
<text x="103.1" y="172.1">6.3V</text>
<text x="202.3" y="172.8" transform="rotate(-90 202.3 172.8)">2</text>
<text x="204.5" y="173.9">C0201</text>
<text x="204.5" y="170.3">X5R</text>
<text x="204.5" y="172.1">6.3V</text>
<text x="211.2" y="172.8" transform="rotate(-90 211.2 172.8)">2</text>
<text x="213.4" y="173.9">C0201</text>
<text x="213.4" y="170.3">X5R</text>
<text x="213.4" y="172.1">6.3V</text>
<text x="220.1" y="172.8" transform="rotate(-90 220.1 172.8)">2</text>
<text x="222.2" y="173.9">C0402</text>
<text x="222.2" y="170.3">X5R</text>
<text x="222.2" y="172.1">6.3V</text>
<text x="239.7" y="172.8" transform="rotate(-90 239.7 172.8)">2</text>
<text x="241.8" y="173.9">C0402</text>
<text x="241.8" y="170.3">X5R</text>
<text x="241.8" y="172.1">6.3V</text>
<text x="228.1" y="196.8">Project</text>
<text x="228.1" y="200.4">Size</text>
<text x="229.9" y="202.2">A3</text>
<text x="235.2" y="200.4">Document Number</text>
<text x="286.8" y="200.4">Rev</text>
<text x="288.6" y="202.2">V1.1</text>
<text x="228.1" y="205.7">Date:</text>
<text x="235.2" y="205.7">Thursday, June 23, 2022</text>
<text x="263.7" y="205.7">Sheet</text>
<text x="272.6" y="205.7">9</text>
<text x="277.9" y="205.7">of</text>
<text x="285" y="205.7">27</text>
</g>
<g font-size="1.6" fill="#f00">
<text x="76.5" y="21.7">USB3_OTG0_DP</text>
<text x="76.5" y="23.5">USB3_OTG0_DM</text>
<text x="90.8" y="21.7">[19]</text>
<text x="91" y="23.5">[19]</text>
<text x="112" y="27.1">USB3_OTG0_VBUSDET</text>
<text x="131.7" y="27.1">[19]</text>
<text x="76.5" y="37.7">USB3_HOST1_DP</text>
<text x="76.5" y="39.5">USB3_HOST1_DM</text>
<text x="91.9" y="37.7">[19]</text>
<text x="92.1" y="39.5">[19]</text>
<text x="69.3" y="78.6">USB3_OTG0_SSTXP</text>
<text x="69.3" y="80.4">USB3_OTG0_SSTXN</text>
<text x="69.3" y="83.9">USB3_OTG0_SSRXP</text>
<text x="86.4" y="78.6">[19]</text>
<text x="86.6" y="80.4">[19]</text>
<text x="86.8" y="83.9">[19]</text>
<text x="69.3" y="85.7">USB3_OTG0_SSRXN</text>
<text x="87" y="85.7">[19]</text>
<text x="69.3" y="98.2">USB3_HOST1_SSTXP</text>
<text x="69.3" y="99.9">USB3_HOST1_SSTXN</text>
<text x="87.5" y="98.2">[19]</text>
<text x="87.7" y="99.9">[19]</text>
<text x="69.3" y="103.5">USB3_HOST1_SSRXP</text>
<text x="69.3" y="105.3">USB3_HOST1_SSRXN</text>
<text x="87.8" y="103.5">[19]</text>
<text x="88" y="105.3">[19]</text>
<text x="209.8" y="108.8">PCIE30_TX0P</text>
<text x="209.8" y="110.6">PCIE30_TX0N</text>
<text x="221.9" y="108.8">[23]</text>
<text x="222.1" y="110.6">[23]</text>
<text x="209.8" y="114.2">PCIE30_TX1P</text>
<text x="209.8" y="115.9">PCIE30_TX1N</text>
<text x="209.8" y="119.5">PCIE30_RX0P</text>
<text x="221.9" y="114.2">[24]</text>
<text x="222.1" y="115.9">[24]</text>
<text x="222.2" y="119.5">[23]</text>
<text x="209.8" y="121.3">PCIE30_RX0N</text>
<text x="209.8" y="124.8">PCIE30_RX1P</text>
<text x="222.2" y="124.8">[24]</text>
<text x="222.4" y="121.3">[23]</text>
<text x="209.8" y="126.6">PCIE30_RX1N</text>
<text x="209.8" y="130.2">PCIE30_REFCLKP_IN</text>
<text x="209.8" y="131.9">PCIE30_REFCLKN_IN</text>
<text x="222.4" y="126.6">[24]</text>
<text x="228.5" y="130.2">[22]</text>
<text x="228.6" y="131.9">[22]</text>
<text x="199.5" y="138.1">PCIE30_RESREF</text>
</g>
<g font-size="1.3">
<text x="30.8" y="1.3">5</text>
<text x="88.8" y="1.3">4</text>
<text x="146.9" y="1.3">3</text>
<text x="205" y="1.3">2</text>
<text x="263.1" y="1.3">1</text>
<text x=".5" y="28.4">D</text>
<text x="292.6" y="28.4">D</text>
<text x=".5" y="79.5">C</text>
<text x="292.6" y="79.5">C</text>
<text x=".5" y="130.6">B</text>
<text x="292.6" y="130.6">B</text>
<text x=".5" y="181.7">A</text>
<text x="292.6" y="181.7">A</text>
<text x="30.8" y="207.4">5</text>
<text x="88.8" y="207.4">4</text>
<text x="146.9" y="207.4">3</text>
<text x="205" y="207.4">2</text>
<text x="263.1" y="207.4">1</text>
</g>
</svg>
